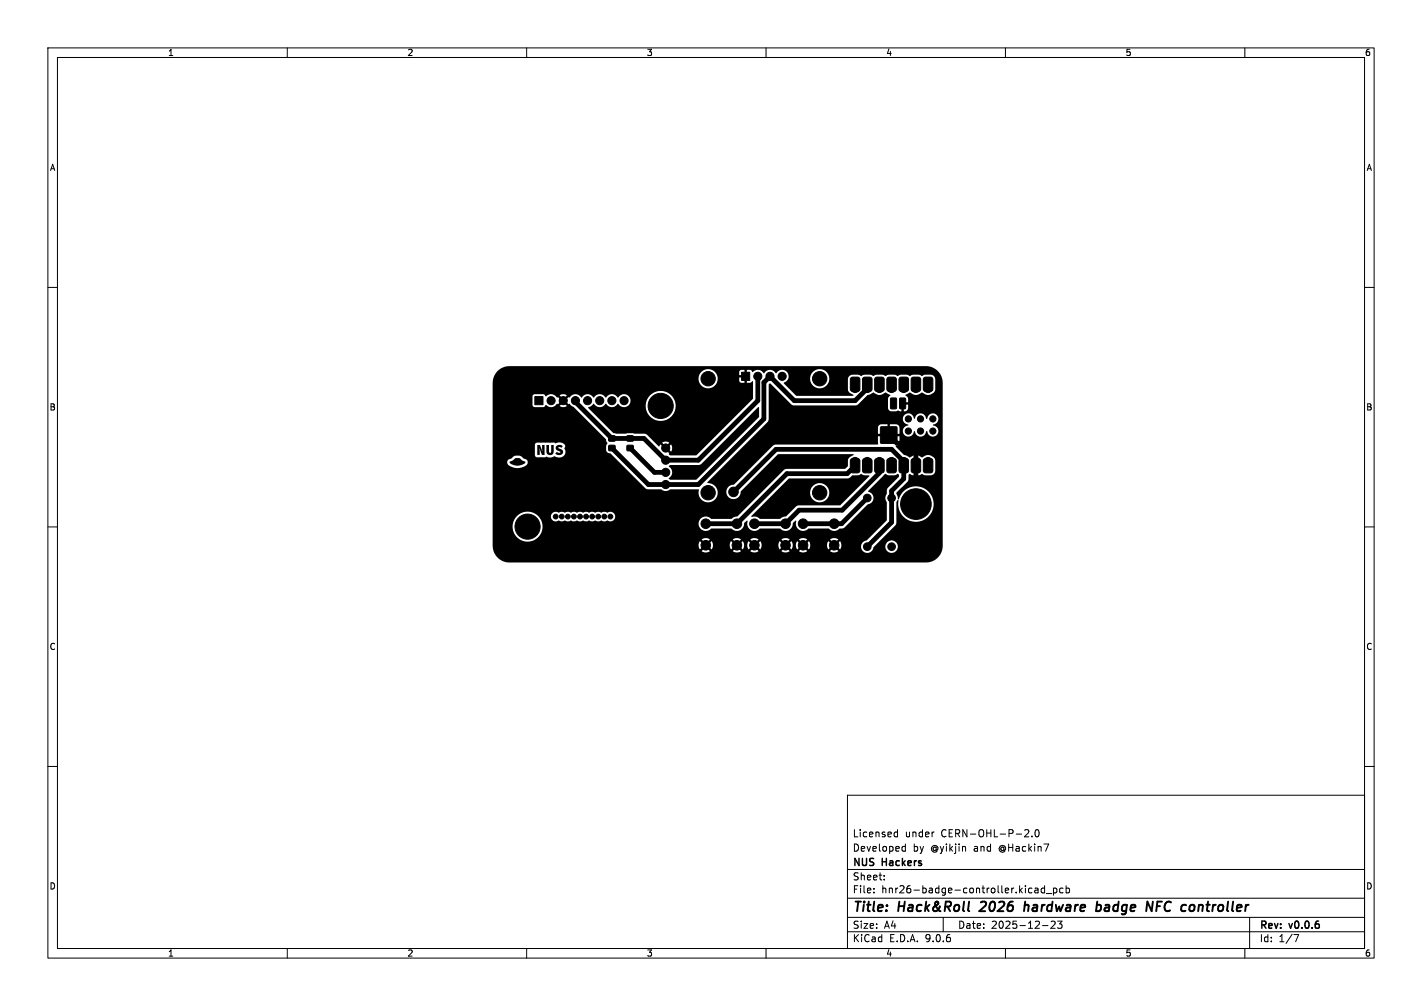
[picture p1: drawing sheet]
<svg xmlns="http://www.w3.org/2000/svg" width="297mm" height="210mm" viewBox="0 0 297 210" stroke-linecap="round" stroke-linejoin="round" font-family="sans-serif">
<g fill="none" stroke="#000" stroke-width=".21">
<path d="M10 10h277v190h-277zM12 12h273v186h-273zM60 10v2M110 10v2M160 10v2M210 10v2M260 10v2M10 60h2M285 60h2M10 110h2M285 110h2M10 160h2"/>
<path d="M177 166h108v32h-108zM186.9 174.6h.6M186.9 173.8h.6M187.5 173.2v1.5M188.5 176.8h.6M188.5 177.6h.6M189.1 176.2v1.5M195 173.7h.1M214 173.3l.6-.1 .3 .4-.9 1.1h.9M215.5 174.6v.1M216.3 173.3l.2-.1a.8 .8 0 0 1 .5 .7 .8 .8 0 0 1-.5 .8l-.2-.1-.1-.5zM285 160h2"/>
<path d="M60 198v2M110 198v2M160 198v2M177 194.5h108M177 191.5h108M177 187.5h108M177 181.5h108M182.5 186.3v.1M182.5 185.5v.1M184.7 183.6v.1M184.7 182.8v.1M197 191.5v3"/>
<path d="M210 198v2M216.2 185.5h.5l.1 .9M216.8 185.8h-.5l-.2 .2 .2 .4 .5-.1M217.7 193.2h1.2M218.2 185.5l-.5-.1-.2 .3 .1 .6h.6M218.2 184.9v1.5M218.5 186.5h1.2M219.5 192.4l.6-.1 .3 .4-.9 1.1h.9M220 185.5l.5-.1 .2 .3-.1 .6h-.6M220 185.4v1.5M220.9 192.3h.9l-.5 .6 .4 .1v.7l-.2 .1-.6-.1M222 185.5l-.4-.1-.3 .3 .2 .6h.5"/>
<path d="M222.7 185.5l.4-.1 .3 .3-.2 .6h-.5M222.7 184.9v1.5M260 198v2M261 191.5v6.5M270.2 195.1h1l-.6 1.5"/>
</g>
<path d="M205.8 189.1l-1.3 1.1h1.3M214.1 188.2l-.2 2M214.8 189l-.5-.1-.3 .2M214.9 189.2l-.2 1M229.1 189h.7l.2 .3-.1 .5a.66 .66 0 0 1-1 .3M229.2 188.2l-.3 2M240.8 188.2l-.3 2M241.6 189.2h.7M242.7 188.2h-1l-.2 2" fill="none" stroke="#000" stroke-width=".4"/>
<path d="M103.9 77.5a3.5 3.5 0 0 1 2.6-1.1h86.9a3.5 3.5 0 0 1 3.5 3.5v34a3.5 3.5 0 0 1-3.5 3.5h-87a3.5 3.5 0 0 1-3.5-3.7h43l.3 1 .7-.7 .3 .4-.6 .7a1.49 1.49 0 0 0 1.7 0l-.7-.7 .3-.4 .7 .7 .3-1h3.5l.3 1 .7-.7 .3 .4-.6 .7a1.49 1.49 0 0 0 1.7 0l-.7-.7 .3-.4 .7 .7 .3-1h.7l.2 1 .7-.7 .4 .4-.6 .7a1.49 1.49 0 0 0 1.6 0l-.7-.7 .4-.4 .7 .7 .3-1h3.5l.2 1 .7-.7 .4 .4-.6 .7a1.49 1.49 0 0 0 1.6 0l-.7-.7 .4-.4 .7 .7 .3-1h.6l.3 1 .7-.7 .4 .4-.7 .7a1.49 1.49 0 0 0 1.7 0l-.7-.7 .4-.4 .7 .7 .2-1h3.5l.3 1 .7-.7 .4 .4-.7 .7a1.49 1.49 0 0 0 1.7 0l-.7-.7 .4-.4 .7 .6a1.49 1.49 0 0 0 0-1.6l-.7 .7-.4-.4 .6-.8a1.49 1.49 0 0 0-1.6 .1l.7 .7-.4 .4-.7-.7-.3 .7h-3.5l-.2-.7-.7 .7-.4-.4 .6-.8a1.49 1.49 0 0 0-1.6 .1l.7 .7-.4 .4-.7-.7-.3 .7h-.6l-.3-.7-.7 .7-.4-.4 .7-.8a1.49 1.49 0 0 0-1.7 .1l.7 .7-.4 .4-.7-.7-.2 .7h-3.5l-.3-.7-.7 .7-.4-.4 .7-.8a1.49 1.49 0 0 0-1.7 .1l.7 .7-.4 .4-.7-.7-.2 .7h-.7l-.3-.7-.7 .7-.3-.4 .6-.8a1.49 1.49 0 0 0-1.7 .1l.7 .7-.3 .4-.7-.7-.3 .7h-3.5l-.3-.7-.7 .7-.3-.4 .6-.8a1.49 1.49 0 0 0-1.7 .1l.7 .7-.3 .4-.7-.7-.3 .7h-43v-3.9h4.2a3.1 3.1 0 0 0 3.4 3.3 3.1 3.1 0 0 0 2.7-3.9h32.7v.2a1.54 1.54 0 0 0 1.1 1.4 1.54 1.54 0 0 0 1.6-.5l4.2 .1a1.53 1.53 0 0 0 1.7 .3 1.53 1.53 0 0 0 .9-1.5l.5-.5 .3 .1a1.53 1.53 0 0 0 .6 1.8 1.53 1.53 0 0 0 1.9-.3l4.3 .1a1.53 1.53 0 0 0 1.7 .3 1.53 1.53 0 0 0 .9-1.5l.5-.5 .2 .1a1.53 1.53 0 0 0 .7 1.8 1.53 1.53 0 0 0 1.9-.3l4.2 .1a1.56 1.56 0 0 0 2.3-.1h.7l.3-.2 4.8-4.8a1.36 1.36 0 0 0 1.2-1.3 1.36 1.36 0 0 0-1.1-1.4l3.3-3.5a.41 .41 0 0 1 .7 .1h1.6l.6-.3 .2 .2 .1 .4-2.4 2.3-.2 .6v.8a1.36 1.36 0 0 0 0 1.6v3.8l-4.1 4.2a1.32 1.32 0 0 0-1.3 1.3 1.32 1.32 0 0 0 1.3 1.3 1.32 1.32 0 0 0 1.4-1.2l.2-.2h2.2a1.3 1.3 0 0 0 1.8 1.3 1.3 1.3 0 0 0 .4-2.2 1.3 1.3 0 0 0-2.1 .7l-.1 .2h-2.2l4.4-4.5 .1-.4v-4.3l.3-.4h.2a3.7 3.7 0 0 0 4.2 4.6 3.7 3.7 0 0 0 2.5-5.8 3.7 3.7 0 0 0-6.3 .1l-.3 .9-.2 .1-.4-1.4 2.3-2.3 .3-.6v-.9l.2-.2 .6 .3h1.3l.7-.3 .6 .3h1.2l.5-.1 .4-.7v-2.2a1.61 1.61 0 0 0-2.7-.7l-1.1-.5v.9h-.4v-.9l-.9 .4a.4 .4 0 0 1-.6-.1l-.8-.3-1.7-1.8 .7-.6 .1-1.5h-4.5v1.6l-.1 .1h-21.3l-.5 .2-8.2 8.2a1.51 1.51 0 0 0-1.6 1.5 1.51 1.51 0 0 0 1.6 1.5 1.51 1.51 0 0 0 1.4-1.6l7.8-7.8h15.7l.1 .2a1.38 1.38 0 0 0-1.2 1.2v1.1l-.6 .6h-12.2l-.4 .1-9.9 9.8-.7 .1-.6 .4h-4.2a1.5 1.5 0 0 0-1.6-.4 1.5 1.5 0 0 0-1 1.3h-32.7l-.6-1.3h2.5a1.1 1.1 0 0 0 1.7 .8l.4 .1 .7-.1a1.48 1.48 0 0 0 1.4 0l.5 .1 .6-.1a1.48 1.48 0 0 0 1.4 0l.5 .1 .7-.1a1.48 1.48 0 0 0 1.4 0l.5 .1 .6-.1a1.48 1.48 0 0 0 1.4 0 1.03 1.03 0 0 0 1.4-.3 1.03 1.03 0 0 0-.1-1.4 1.03 1.03 0 0 0-1.4 0 1.23 1.23 0 0 0-1.3 0 1.23 1.23 0 0 0-1.3 0 1.23 1.23 0 0 0-1.2 0 1.23 1.23 0 0 0-1.3 0 1.23 1.23 0 0 0-1.3 0 1.23 1.23 0 0 0-1.2 0 1.23 1.23 0 0 0-1.3 0 1.23 1.23 0 0 0-1.3 0 1 1 0 0 0-1.1 0 1 1 0 0 0-.4 .9h-2.6a3.1 3.1 0 0 0-3.3-.9 3.1 3.1 0 0 0-2.1 2.8h-4.2v-13.3h3l.2 .4 .4 .4 .8 .3 .9 .1 .8-.1 .8-.4 .4-.4v-.5l-.2-.3-.7-.3-.5-.5-1-.1-1.6 .9-.3 .5h-3v-3.6h8.8v2.1l.2 .4 .3 .1h1.6l.3-.2 .9 .2 .8-.3 .7 .3 .8-.1 .4-.2 .3-.5 .1-.5-.2-.5a.66 .66 0 0 0-.1-1l-.9-.3-.8 .2-.4-.2h-3.5l-.3 .1-.2 .4h-8.8v-10.2h8.3v1.9l.3 .3 2 .1 .4-.5a1.57 1.57 0 0 0 2.5-.2l.1 .1 .7-.6 .3 .3-.6 .7a1.34 1.34 0 0 0 1.5 0l-.6-.7 .3-.3 .7 .6 .2-.1 .8 .7 6.8 6.7 .3 .8-.3 .5v1a.87 .87 0 0 0 .9 .7l7.3 7.2 .5 .3h2.8a1.36 1.36 0 0 0 1.8 0h6.1a2.03 2.03 0 0 0 1.6 2.6 2.03 2.03 0 0 0 2.3-1.9 2.03 2.03 0 0 0-2.2-2.1l11.4-11.5h24.3v1.3h4.5l-.1-1.6-.2-.3-.4-.1h-1.3v2h-.5v-2h-1.6l-.3 .3-.1 .4h-24.3l1.2-1.2 .3-.7h28l.2 .8 .9 .6a1.2 1.2 0 0 0-1.1 1.2 1.2 1.2 0 0 0 1.1 1.2 1.2 1.2 0 0 0 1.3-1.2h.1a1.21 1.21 0 0 0 1.2 1.1 1.21 1.21 0 0 0 1.2-1.1h.1a1.28 1.28 0 0 0 1.8 1 1.22 1.22 0 0 0 .5-1.3 1.22 1.22 0 0 0-1.1-.9l.1-.2a1.18 1.18 0 0 0 1.1-1.2 1.18 1.18 0 0 0-1.2-1.1 1.18 1.18 0 0 0-1.2 1.1l-.1 .1a1.24 1.24 0 0 0-1-1.1 1.24 1.24 0 0 0-1.3 .6l-.1 .4h-.2a1.17 1.17 0 0 0-1.1-1.1 1.17 1.17 0 0 0-1.2 1.1h-28v-7.1l.2-.3 4.5 4.4 .5 .2h12.9l.5-.2 2-1.9 .8-.3a.58 .58 0 0 1 1 .1 2.4 2.4 0 0 0 2-.4l1 .6-.5 .7v2a.74 .74 0 0 0 .7 .7h1l.4-.2 .7 .2a1.02 1.02 0 0 0 1.4-.6v-.8h-.9v1.4h-.5v-1.5a.25 .25 0 0 0 .4 0 .25 .25 0 0 0-.1-.4h1.1l-.1-1-.5-.5 .5-.3a.58 .58 0 0 1 1 .1 2.4 2.4 0 0 0 2-.4 1.58 1.58 0 0 0 2.7-.6v-2.1l-.1-.5-.7-.5-1.6 .1a.53 .53 0 0 1-.8 0h-1.7a.53 .53 0 0 1-.9 0h-1.7a.53 .53 0 0 1-.8 0h-1.7a.53 .53 0 0 1-.9 0h-1.6a.53 .53 0 0 1-.9 0h-1.7a.53 .53 0 0 1-.8 0l-1.5-.1a1 1 0 0 0-.8 1l.1 2.4 .3 .5 .7 .3v.2h-11.8l-2.7-2.6 .7-.6 .3-.5h4.5a2 2 0 0 0 2.8 2 2 2 0 0 0 .5-3.4 2 2 0 0 0-3.3 1.2v.2h-4.5a1.39 1.39 0 0 0-.9-1.6 1.39 1.39 0 0 0-1.7 .6 1.48 1.48 0 0 0-2.6 0 1.52 1.52 0 0 0-2.3-.2l-.4-.4-.8-.1v.9h-.5v-.9l-.9 .1-.2 .3v.7h.9v.5h-.9v.7l.2 .4h.9v-.9h.5v.9h.7l.4-.3h.2v3.6l-11.8 11.8-5.5 .1-.3-.2 .1-.3-.6-.6 .3-.3 .7 .6a1.33 1.33 0 0 0 0-1.5l-.7 .6-.3-.4 .5-.6a1.34 1.34 0 0 0-1.4 0l.6 .6-.3 .4-.7-.6-.2 .4h-.2l-2.4-2.4-.5-.3h-5.9l-.6-.1-5.2-5.2v-.2l.5-.2 .7-.5a1.43 1.43 0 0 0 2.4 0 1.48 1.48 0 0 0 2.6 0 1.43 1.43 0 0 0 2.2 .3h3.6v.3a3.1 3.1 0 0 0 4.7 2.5 3.1 3.1 0 0 0 0-5.3 3.1 3.1 0 0 0-4.7 2.5l-3.5-.1a1.39 1.39 0 0 0-.3-2 1.39 1.39 0 0 0-2 .5 1.48 1.48 0 0 0-2.6 0 1.48 1.48 0 0 0-2.5 0 1.48 1.48 0 0 0-2.6 0 1.48 1.48 0 0 0-2.5 0l-.1-.1-.7 .6-.3-.3 .5-.7a1.34 1.34 0 0 0-1.4 0l.6 .7-.3 .3-.7-.6-.2 .1a1.46 1.46 0 0 0-2.3-.2l-.5-.5h-1.9l-.4 .4h-8.3v-2.8l.1-1h42.9a2 2 0 0 0 2.8 2 2 2 0 0 0 .5-3.4 2 2 0 0 0-3.3 1.2v.2h-42.9zM106.5 96.4l.6-.3 .6-.4 .7-.1 1.3 .9-.6 .5-1.1 .2-1.3-.4-.2-.2zM112.2 92.9h.6l.5 1.4-.1-1.4h.5v2.1h-.5l-.5-1.4v1.4h-.5zM114.1 92.9h.6v1.4l.2 .2 .2-.2v-1.4h.6l-.1 1.5-.3 .5-.6 .1-.5-.3zM116.2 93.1l.7-.2 .6 .2-.2 .4-.4-.2-.3 .1 1 .7v.4l-.3 .4-.7 .1-.6-.3 .3-.4 .4 .2 .3-.1-.9-.6v-.4zM139.7 97.3l.3-.2h5.9l.4-.1 12-12h.2v2.1l-13 13h-5.5l-.3-.2a1.6 1.6 0 0 0 .2-2.3zM156.9 107.7l5-5h7.3a2 2 0 0 0 2.8 2 2 2 0 0 0 .5-3.4 2 2 0 0 0-3.3 1.2v.2h-7.3l2.9-2.8h12.2l.4-.1 .6-.6h1.3l.6-.3 .6 .3 1.1 .1-6.1 6.2h-8.7l-.5 .2-2.1 2.1-.7 .1-.6 .4h-4.2a1.72 1.72 0 0 0-1.8-.4z" fill="#000"/>
<g fill="#000" stroke="#000" stroke-width=".21">
<path d="M154.9 77.7h1.7v1.7h-1.7zM177.7 78.9l.3-.2h1.1l.4 .3 .1 2.2-.3 .5h-1.3l-.3-.2-.1-2.3zM180.3 78.9l.2-.2h1.1l.5 .3v2.2l-.2 .5h-1.4l-.3-.2-.1-2.3zM182.8 78.9l.3-.2h1.1l.4 .3 .1 2.2-.3 .5h-1.3l-.4-.2v-2.3zM185.4 78.9l.2-.2h1.1l.5 .3v2.2l-.2 .5h-1.4l-.3-.2-.1-2.3zM187.9 78.9l.3-.2h1.1l.4 .3 .1 2.2-.3 .5h-1.3l-.4-.2v-2.3zM190.4 78.9l.3-.2h1.1l.4 .3 .1 2.2-.3 .5h-1.3l-.3-.2-.1-2.3zM193 78.9l.2-.2h1.1l.5 .3v2.2l-.2 .5h-1.4l-.3-.2-.1-2.3zM111.7 82.8h1.7v1.7h-1.7zM127.2 91h1.2v1.1h-1.2zM127.2 93h1.2v1.1h-1.2zM131 91h1.2v1.1h-1.2z"/>
<path d="M131 93h1.2v1.1h-1.2zM177.7 95.9l.3-.2h1.1l.4 .3 .1 2.2-.3 .5h-1.3l-.3-.2-.1-2.3zM180.3 95.9l.2-.2h1.1l.5 .3v2.2l-.2 .5h-1.4l-.3-.2-.1-2.3zM182.8 95.9l.3-.2h1.1l.4 .3 .1 2.2-.3 .5h-1.3l-.4-.2v-2.3zM185.4 95.9l.2-.2h1.1l.5 .3v2.2l-.2 .5h-1.4l-.3-.2-.1-2.3zM186 83.1h1l.3 .1v1.9l-.2 .3h-.9l-.2-.2zM183.9 89.1h3.4v3.4h-3.4zM187.9 83.1h1l.3 .1v1.9l-.2 .3h-.9l-.2-.2zM187.9 95.9l.3-.2h1.1l.4 .3 .1 2.2-.3 .5h-1.3l-.4-.2v-2.3zM190.4 95.9l.3-.2h1.1l.4 .3 .1 2.2-.3 .5h-1.3l-.3-.2-.1-2.3zM193 95.9l.2-.2h1.1l.5 .3v2.2l-.2 .5h-1.4l-.3-.2-.1-2.3z"/>
<circle cx="147.9" cy="79.1" r="1.5"/>
<circle cx="158.3" cy="78.6" r=".85"/>
<circle cx="160.8" cy="78.6" r=".85"/>
<circle cx="163.4" cy="78.6" r=".85"/>
<circle cx="171.2" cy="79.1" r="1.5"/>
<circle cx="174.8" cy="79.8" r=".5"/>
<circle cx="115.1" cy="83.6" r=".85"/>
<circle cx="117.6" cy="83.6" r=".85"/>
<circle cx="120.2" cy="83.6" r=".85"/>
<circle cx="122.7" cy="83.6" r=".85"/>
<circle cx="125.3" cy="83.6" r=".85"/>
<circle cx="127.8" cy="83.6" r=".85"/>
<circle cx="130.3" cy="83.6" r=".85"/>
<circle cx="138" cy="84.7" r="2.62"/>
<circle cx="139" cy="93.5" r=".85"/>
<circle cx="139" cy="98.6" r=".85"/>
<circle cx="139" cy="96.1" r=".85"/>
<circle cx="157" cy="87.5" r=".5"/>
<circle cx="163.4" cy="96.3" r=".5"/>
<circle cx="164.6" cy="88.7" r=".5"/>
<circle cx="178.6" cy="81.1" r=".85"/>
<circle cx="178.6" cy="96.3" r=".85"/>
<circle cx="181.1" cy="81.1" r=".85"/>
<circle cx="181.1" cy="96.3" r=".85"/>
<circle cx="183.7" cy="96.3" r=".85"/>
<circle cx="183.7" cy="81.1" r=".85"/>
<circle cx="186.2" cy="96.3" r=".85"/>
<circle cx="186.2" cy="81.1" r=".85"/>
<circle cx="188.8" cy="96.3" r=".85"/>
<circle cx="188.8" cy="81.1" r=".85"/>
<circle cx="189.7" cy="90" r=".65"/>
<circle cx="189.7" cy="87.4" r=".65"/>
<circle cx="191.3" cy="81.1" r=".85"/>
<circle cx="191.3" cy="96.3" r=".85"/>
<circle cx="192.3" cy="90" r=".65"/>
<circle cx="192.3" cy="87.4" r=".65"/>
<circle cx="193.8" cy="81.1" r=".85"/>
<circle cx="193.8" cy="96.3" r=".85"/>
<circle cx="194.8" cy="87.4" r=".65"/>
<circle cx="194.8" cy="90" r=".65"/>
<circle cx="110" cy="100.2" r=".5"/>
<circle cx="110.2" cy="109.9" r="2.62"/>
<circle cx="116.1" cy="107.8" r=".5"/>
<circle cx="117.3" cy="107.8" r=".5"/>
<circle cx="118.6" cy="107.8" r=".5"/>
<circle cx="119.9" cy="107.8" r=".5"/>
<circle cx="121.1" cy="107.8" r=".5"/>
<circle cx="122.4" cy="107.8" r=".5"/>
<circle cx="122.7" cy="112.9" r=".5"/>
<circle cx="123.7" cy="107.8" r=".5"/>
<circle cx="125" cy="107.8" r=".5"/>
<circle cx="126.2" cy="107.8" r=".5"/>
<circle cx="127.5" cy="107.8" r=".5"/>
<circle cx="127.8" cy="100.2" r=".5"/>
<circle cx="139" cy="101.1" r=".85"/>
<circle cx="141.8" cy="104" r=".5"/>
<circle cx="147.4" cy="109.3" r="1"/>
<circle cx="147.4" cy="113.8" r="1"/>
<circle cx="147.9" cy="102.9" r="1.5"/>
<circle cx="153.2" cy="102.7" r="1"/>
<circle cx="153.9" cy="109.3" r="1"/>
<circle cx="153.9" cy="113.8" r="1"/>
<circle cx="157.6" cy="109.3" r="1"/>
<circle cx="157.6" cy="113.8" r="1"/>
<circle cx="164.1" cy="109.3" r="1"/>
<circle cx="164.1" cy="113.8" r="1"/>
<circle cx="167.2" cy="101.4" r=".5"/>
<circle cx="167.7" cy="109.3" r="1"/>
<circle cx="167.7" cy="113.8" r="1"/>
<circle cx="171.2" cy="102.9" r="1.5"/>
<circle cx="174.2" cy="109.3" r="1"/>
<circle cx="174.2" cy="113.8" r="1"/>
<circle cx="181.1" cy="104" r=".8"/>
<circle cx="181.1" cy="114.1" r=".8"/>
<circle cx="183.7" cy="101.4" r=".5"/>
<circle cx="186.2" cy="114.1" r=".8"/>
<circle cx="186.2" cy="104" r=".8"/>
<circle cx="188.9" cy="105.2" r=".4"/>
<circle cx="189.6" cy="106.9" r=".4"/>
<circle cx="189.6" cy="103.5" r=".4"/>
<circle cx="191.3" cy="105.2" r="3.2"/>
<circle cx="191.3" cy="102.8" r=".4"/>
<circle cx="191.3" cy="107.6" r=".4"/>
<circle cx="193" cy="106.9" r=".4"/>
<circle cx="193" cy="103.5" r=".4"/>
<circle cx="193.7" cy="105.2" r=".4"/>
</g>
<path d="M158.3 78.6v5l-12.4 12.5h-6.9l-4.5-4.6h-6.7l-7.6-7.6v-.3M131.6 93.5l5.1 5.1h2.3M178.6 97.2l-1.7 1.7h-12.5l-10.5 10.4h-6.5M181.1 81.1l-2.5 2.5h-12.7l-5.1-5-1.3 1.2v7.7l-13.6 13.7h-10.5l-7.6-7.7M183.7 97.2v1.5l-7.8 7.8h-9l-2.8 2.8h-6.5M185.6 90.8l1.7 1.7h2.7l1.3 1.3v2.5M188.8 97.2v2.7l-2.6 2.6v6.5l-5.1 5.1M188.8 96.3l-2.6-2.5h-24.1l-8.9 8.9M191.3 97.2v3M181.1 104l-5.3 5.3h-8.1" fill="none" stroke="#000" stroke-width="1"/>
<g font-size="2.8">
<text x="178" y="190.9">Title:</text>
<text x="187.7" y="190.9">Hack&amp;Roll</text>
<text x="205.6" y="190.9">2026</text>
<text x="215.5" y="190.9">hardware</text>
<text x="231.4" y="190.9">badge</text>
<text x="242.7" y="190.9">NFC</text>
<text x="250.8" y="190.9">controller</text>
</g>
<g font-size="2.1">
<text x="178" y="178">Developed</text>
<text x="178" y="175">Licensed</text>
<text x="189" y="175">under</text>
<text x="190.7" y="178">by</text>
<text x="194.4" y="178">@yikjin</text>
<text x="196.6" y="175">CERN-OHL-P-2.0</text>
<text x="203.5" y="178">and</text>
<text x="208.9" y="178">@Hackin7</text>
<text x="178" y="184">Sheet:</text>
<text x="178" y="181.2">NUS</text>
<text x="184.3" y="181.2">Hackers</text>
<text x="178" y="186.7">File:</text>
<text x="184.1" y="186.7">hnr26-badge-controller.kicad_pcb</text>
<text x="178" y="196.9">KiCad</text>
<text x="178" y="194.1">Size:</text>
<text x="184.7" y="194.1">A4</text>
<text x="185.7" y="196.9">E.D.A.</text>
<text x="193.3" y="196.9">9.0.6</text>
<text x="200" y="194.1">Date:</text>
<text x="207" y="194.1">2025-12-23</text>
<text x="263" y="194.3">Rev:</text>
<text x="263" y="196.9">Id:</text>
<text x="267.1" y="196.9">1/7</text>
<text x="269.4" y="194.3">v0.0.6</text>
</g>
<g font-size="1.8">
<text x="35" y="11.9">1</text>
<text x="85" y="11.9">2</text>
<text x="135" y="11.9">3</text>
<text x="185" y="11.9">4</text>
<text x="235" y="11.9">5</text>
<text x="285" y="11.9">6</text>
<text x="10.3" y="35.9">A</text>
<text x="285.4" y="35.9">A</text>
<text x="10.3" y="85.9">B</text>
<text x="285.3" y="85.9">B</text>
<text x="10.3" y="135.9">C</text>
<text x="285.3" y="135.9">C</text>
<text x="10.3" y="185.9">D</text>
<text x="285.3" y="185.9">D</text>
<text x="35" y="199.9">1</text>
<text x="85" y="199.9">2</text>
<text x="135" y="199.9">3</text>
<text x="185" y="199.9">4</text>
<text x="235" y="199.9">5</text>
<text x="285" y="199.9">6</text>
</g>
</svg>
